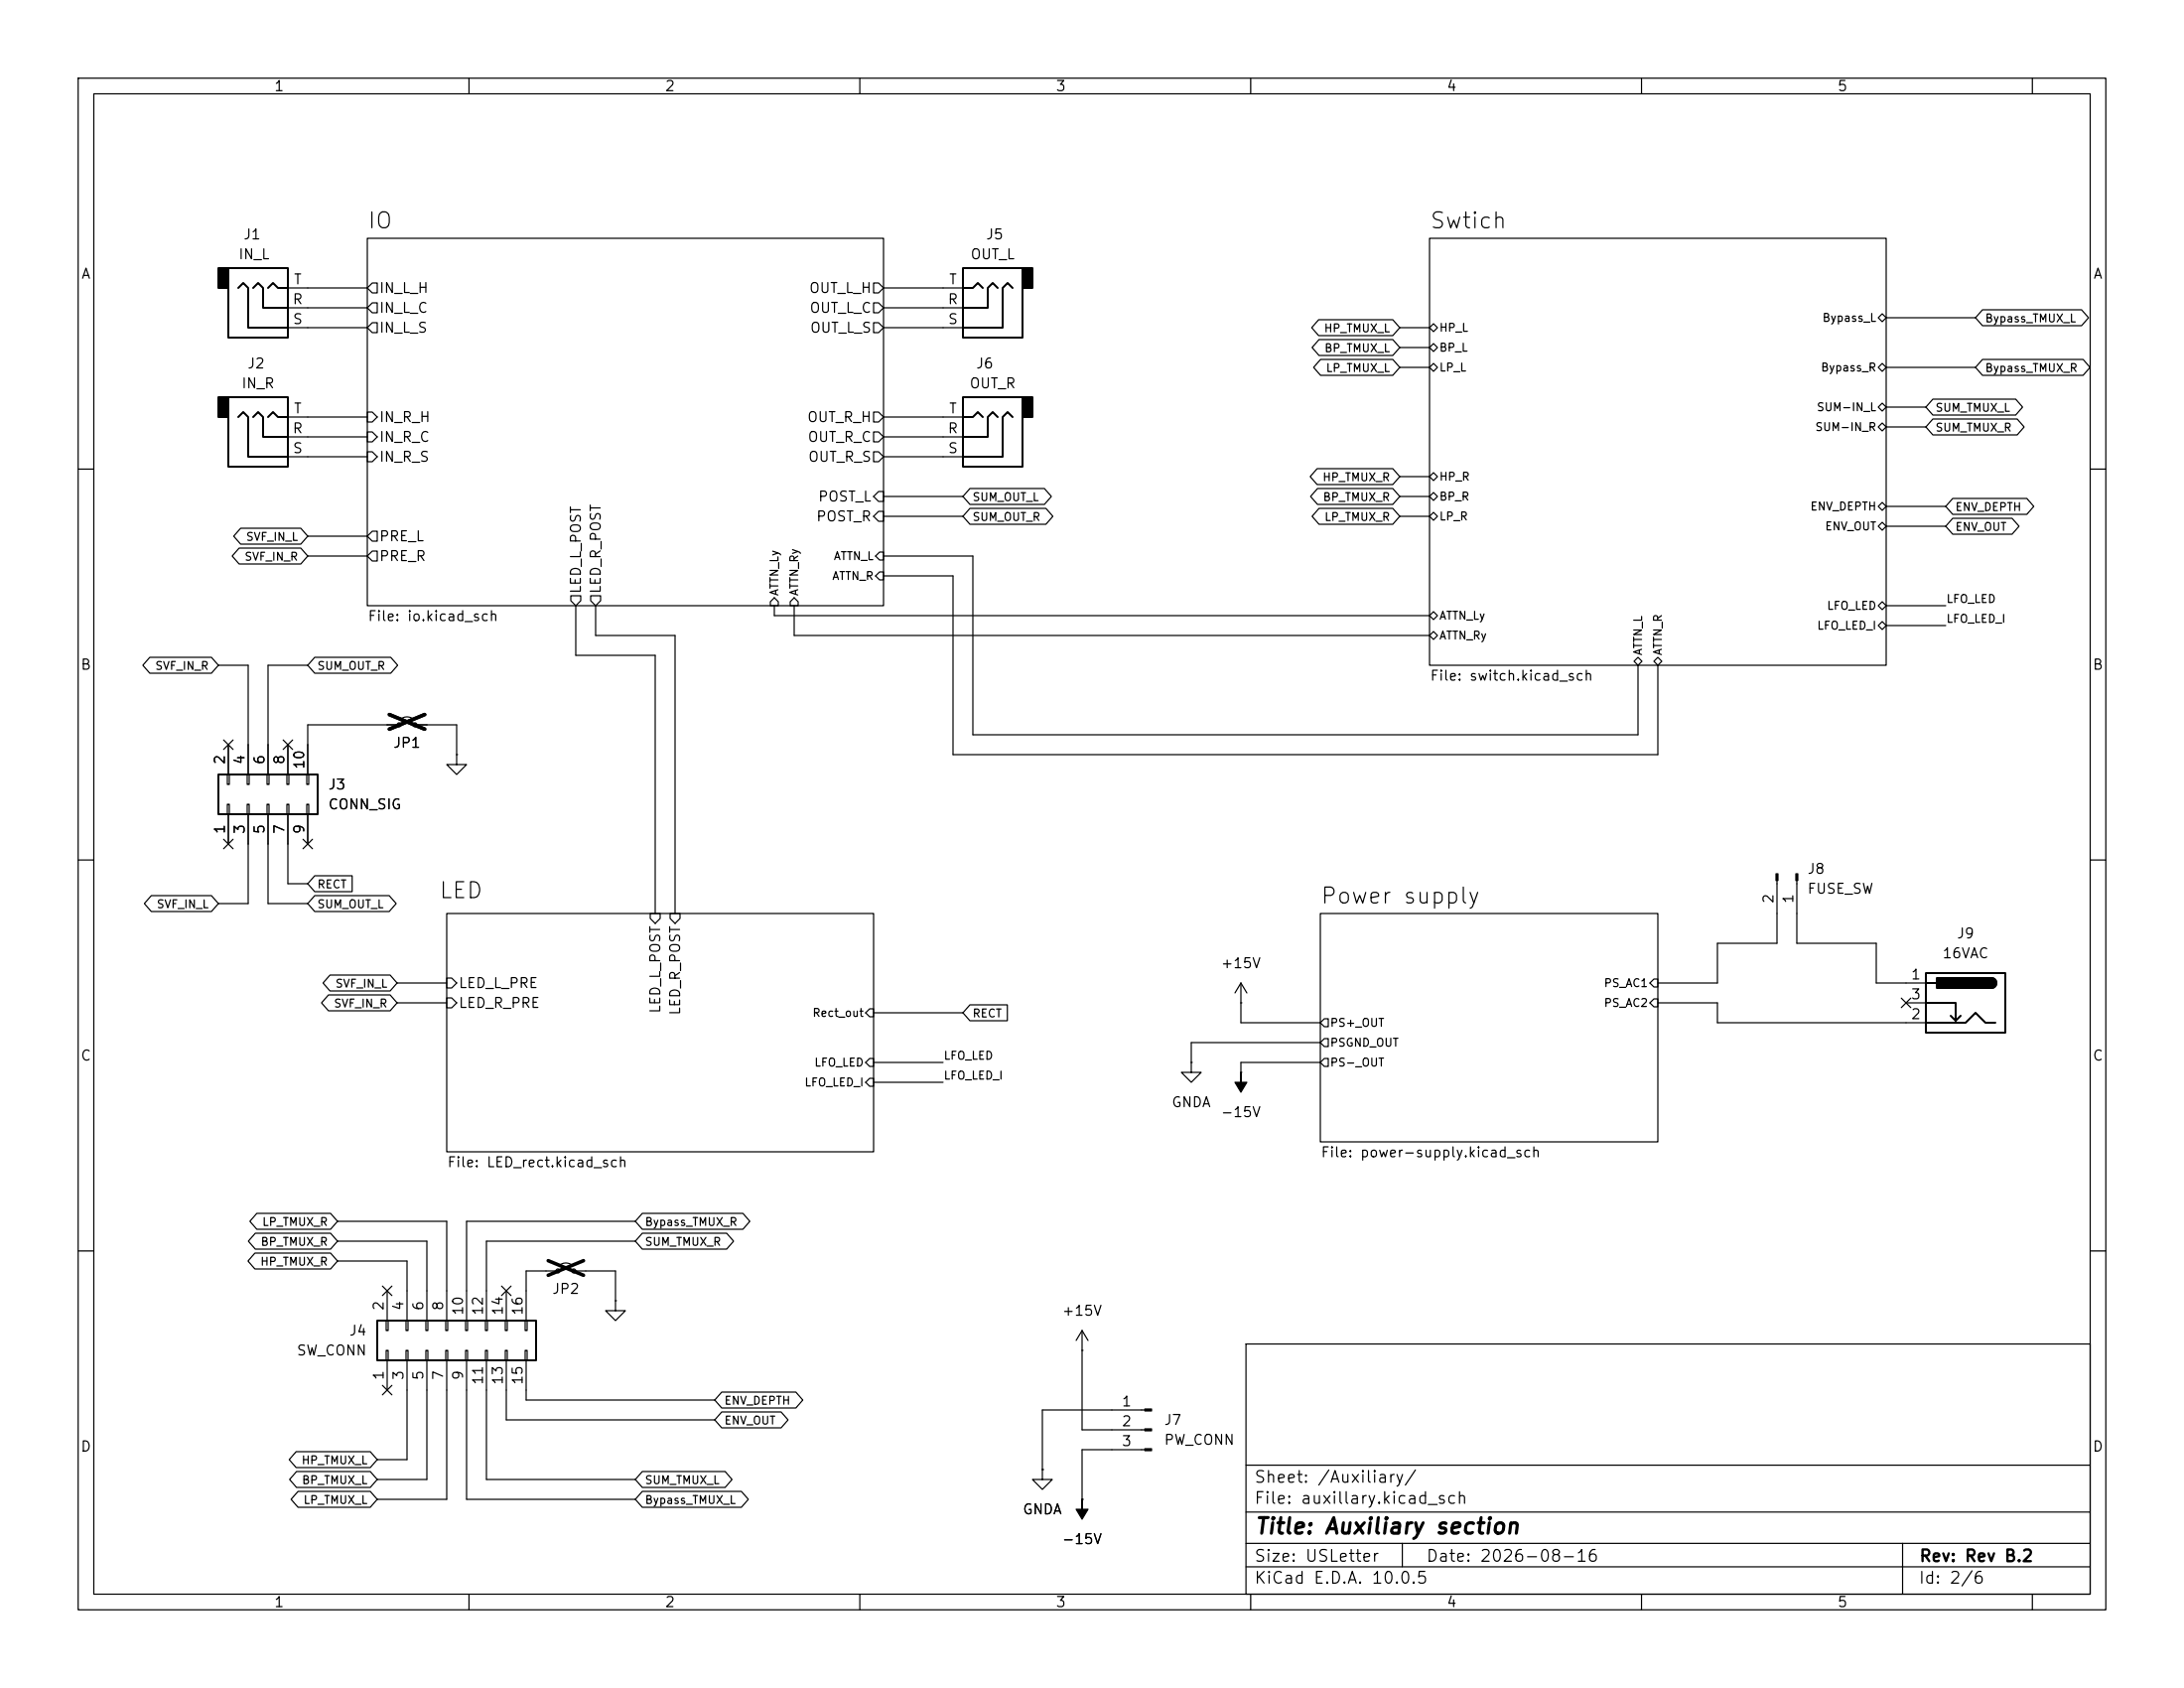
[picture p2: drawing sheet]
<svg xmlns="http://www.w3.org/2000/svg" width="279mm" height="216mm" viewBox="0 0 279 216" stroke-linecap="round" stroke-linejoin="round" font-family="sans-serif">
<g fill="none" stroke="#000" stroke-width=".15">
<path d="M10 10h259.4v195.9h-259.4zM12 12h255.4v191.9h-255.4zM60 10v2M110 10v2M160 10v2M210 10v2M260 10v2M36.8 39.4h10.2M36.8 36.8h10.2M47 30.5h66v47h-66zM47 39.4l.6-.7h.7v1.3h-.7zM47 36.8l.6-.6h.7v1.3h-.7z"/>
<path d="M111.8 38.7h.6l.6 .7-.6 .6h-.6zM111.8 36.2h.6l.6 .6-.6 .7h-.6zM113 39.4h10.2M113 36.8h10.2M182.9 30.5h58.4v54.6h-58.4zM253.6 39.6h12.7l.9 1-.9 1.1h-12.7l-.9-1.1zM36.8 41.9h10.2M36.8 55.9h10.2M36.8 58.4h10.2M36.8 53.3h10.2M47 41.9l.6-.6h.7v1.2h-.7zM47 55.2h.6l.7 .7-.7 .6h-.6z"/>
<path d="M47 52.7h.6l.7 .6-.7 .7h-.6zM47 57.8h.6l.7 .6-.7 .7h-.6zM111.8 41.3h.6l.6 .6-.6 .6h-.6zM111.8 55.2h.6l.6 .7-.6 .6h-.6zM111.8 52.7h.6l.6 .6-.6 .7h-.6zM111.8 57.8h.6l.6 .6-.6 .7h-.6zM113 41.9h10.2M113 55.9h10.2M113 58.4h10.2M113 53.3h10.2M168.5 59.9h9.7l.9 1.1-.9 1h-9.7l-.9-1zM168.7 40.9h9.5l.9 1-.9 1h-9.5l-.9-1z"/>
<path d="M168.7 43.4h9.5l.9 1.1-.9 1h-9.5l-.8-1zM168.9 46h9.3l.9 1-.9 1h-9.3l-.9-1zM179.1 41.9h3.8M179.1 47h3.8M179.1 44.5h3.8M182.9 44.5l.5-.6 .5 .6-.5 .5zM182.9 41.9l.5-.5 .5 .5-.5 .5zM182.9 47l.5-.5 .5 .5-.5 .5zM240.3 40.6l.5-.5 .5 .5-.5 .5zM240.3 52.1l.5-.5 .5 .5-.5 .5zM240.3 54.6l.5-.5 .5 .5-.5 .5zM240.8 46.5l.5 .5-.5 .5-.5-.5z"/>
<path d="M241.3 47h11.4M241.3 54.6h5.1M241.3 52.1h5.1M241.3 40.6h11.4M247.3 53.6h10.8l.8 1-.8 1h-10.8l-.9-1zM247.3 51.1h10.6l.9 1-.9 1h-10.6l-.9-1zM253.6 46h12.9l.9 1-.9 1h-12.9l-.9-1zM10 60h2M30.6 70.1h7.9l.9 1-.9 1h-7.9l-.9-1zM30.8 67.6h7.7l.9 1-.9 1h-7.7l-.9-1zM39.4 71.1h7.6M39.4 68.6h7.6"/>
<path d="M47 68.6l.6-.7h.7v1.3h-.7zM47 71.1l.6-.6h.7v1.3h-.7zM73 76.2h1.3v.6l-.6 .7-.7-.7zM73.7 77.5v6.3h10.1v33M75.6 76.2h1.2v.6l-.6 .7-.6-.7zM76.2 77.5v3.8h10.2v35.5M98.6 77l.5-.5 .5 .5v.5h-1zM99.1 77.5v1.2h83.8M101.6 76.5l.5 .5v.5h-1v-.5zM101.6 77.5v3.8h81.3M111.8 66l.6-.6h.6v1.3h-.6zM112.4 62.9h.6v1.2h-.6l-.6-.6z"/>
<path d="M112.5 70.6h.5v1h-.5l-.5-.5zM112.5 73.2h.5v1h-.5l-.5-.5zM113 66h10.2M113 63.5h10.2M113 71.1h11.5v22.9h85v-8.9M113 73.7h8.9v22.8h90.2v-11.4M124.1 62.5h9.5l.9 1-.9 1h-9.5l-.9-1zM124.1 65h9.7l.9 1-.9 1.1h-9.7l-.9-1.1zM168.6 62.5h9.6l.9 1-.9 1h-9.6l-.9-1zM168.7 65h9.5l.9 1-.9 1.1h-9.5l-.8-1.1zM179.1 66h3.8M179.1 63.5h3.8"/>
<path d="M179.1 61h3.8M182.9 78.7l.5-.5 .5 .5-.5 .5zM182.9 63.5l.5-.5 .5 .5-.5 .5zM182.9 61l.5-.5 .5 .5-.5 .5zM182.9 66l.5-.5 .5 .5-.5 .5zM240.3 77.5l.5-.5 .5 .5-.5 .5zM240.3 64.8l.5-.5 .5 .5-.5 .5zM240.3 67.3l.5-.5 .5 .5-.5 .5zM241.3 77.5h7.6M241.3 64.8h7.6M241.3 67.3h7.6M249.8 63.8h9.5l.9 1-.9 1h-9.5l-.9-1z"/>
<path d="M249.8 66.3h7.6l.9 1-.9 1h-7.6l-.9-1zM267.4 60h2M19.2 84.1h7.9l.8 1-.8 1h-7.9l-.9-1zM27.9 85.1h3.8v14M28.6 94.6l1.2 1.3M29.1 99.1h.2v1.2h-.2zM29.2 95.3v3.8M29.8 94.6l-1.2 1.3M31.6 99.1h.3v1.2h-.3zM34.2 99.1h.2v1.2h-.2zM36.2 94.6l1.2 1.3M36.7 99.1h.3v1.2h-.3z"/>
<path d="M36.8 95.3v3.8M37.4 94.6l-1.2 1.3M39.2 99.1h.3v1.2h-.3zM39.4 85.1h-5.1v14M40.3 84.1h9.7l.9 1-.9 1h-9.7l-.9-1zM50.8 92.7h-11.4v6.4M51.3 91.9l.4-.1 .4-.1 .7 .2M53.3 92.7h5.1v3.8M58.4 96.5v1.3h1.3l-1.3 1.3-1.3-1.3h1.3M58.4 96.5h.1M182.9 81.3l.5-.5 .5 .5-.5 .5zM209 84.6l.5-.5 .6 .5-.6 .5z"/>
<path d="M211.6 84.6l.5-.5 .5 .5-.5 .5zM240.3 80l.5-.5 .5 .5-.5 .5zM241.3 80h7.6M10 110h2M19.4 114.6h7.7l.8 1-.8 1h-7.7l-.9-1zM28.6 107.3l1.2 1.3M29.1 102.9h.2v1.2h-.2zM29.2 104.1v3.9M29.8 107.3l-1.2 1.3M31.6 102.9h.3v1.2h-.3zM31.7 104.1v11.5h-3.8M34.2 102.9h.2v1.2h-.2z"/>
<path d="M34.3 104.1v11.5h5.1M36.7 102.9h.3v1.2h-.3zM36.8 104.1v8.9h2.6M38.8 107.3l1.2 1.3M39.2 102.9h.3v1.2h-.3zM39.4 104.1v3.9M40 107.3l-1.2 1.3M40.3 112h4.8v2h-4.8l-.9-1zM40.3 114.6h9.5l.9 1-.9 1h-9.5l-.9-1zM57.1 116.8h54.7v30.5h-54.7zM83.2 116.8h1.3v.7l-.7 .6-.6-.6zM85.7 116.8h1.3v.7l-.6 .6-.7-.6z"/>
<path d="M168.9 116.8h43.2v29.3h-43.2zM227.3 112.6v8.1h-7.6v5h-7.6M229.9 112.6v8.1h10.1v5h6.4M267.4 110h2M42 127.3h7.9l.9 1-.9 1h-7.9l-.9-1zM42.2 124.7h7.7l.9 1-.9 1h-7.7l-.9-1zM50.8 125.7h6.3M50.8 128.3h6.3M57.1 125.1h.7l.6 .6-.6 .7h-.7zM57.1 127.6h.7l.6 .7-.6 .6h-.7zM111.3 129h.5v1h-.5l-.6-.5zM111.3 135.4h.5v1h-.5l-.6-.5z"/>
<path d="M111.3 137.9h.5v1h-.5l-.6-.5zM111.8 135.9h8.8M111.8 138.4h8.8M111.8 129.5h11.4M124.1 128.5h4.8v2.1h-4.8l-.9-1.1zM152.4 135.9v1.3h1.3l-1.3 1.2-1.3-1.2h1.3M152.4 135.9h.1M158.7 137.2h.1M158.7 128.3h.1M158.7 125.7l-.7 1.3M158.7 125.7l.8 1.3M158.7 125.7v5.1h10.2"/>
<path d="M168.9 135.9h-10.2v1.3M168.9 133.4h-16.5v2.5M169.4 130.3h.5v1h-.5l-.5-.5zM169.4 135.4h.5v1h-.5l-.5-.5zM169.4 132.8h.5v1.1h-.5l-.5-.5zM211.6 125.2h.5v1h-.5l-.5-.5zM211.6 127.8h.5v1h-.5l-.5-.5zM212.1 128.3h7.6v2.5h26.7M243.2 127.7l1.2 1.2M243.8 128.3h2.6M244.4 127.7l-1.2 1.2M32.7 157.7h9.6l.9 1.1-.9 1h-9.6l-.9-1z"/>
<path d="M32.9 155.2h9.4l.9 1-.9 1h-9.4l-.9-1zM43.2 158.8h11.4v10.1M43.2 156.2h13.9v12.7M81.3 156.2h-21.6v12.7M81.3 158.8h-19.1v10.1M82.2 157.7h10.8l.8 1.1-.8 1h-10.8l-.9-1zM82.2 155.2h12.8l.9 1-.9 1h-12.8l-.9-1zM10 160h2M32.6 160.3h9.7l.9 1-.9 1h-9.7l-.9-1zM43.2 161.3h8.9v7.6M48.9 177.2l1.2 1.2M48.9 164.5l1.2 1.2"/>
<path d="M49.4 172.7h.3v1.3h-.3zM49.4 168.9h.3v1.3h-.3zM49.5 165.1v3.8M49.5 174v3.8M50.1 177.2l-1.2 1.2M50.1 164.5l-1.2 1.2M51.9 172.7h.3v1.3h-.3zM51.9 168.9h.3v1.3h-.3zM52.1 174v12.7h-3.8M54.5 172.7h.2v1.3h-.2zM54.5 168.9h.2v1.3h-.2zM54.6 174v15.2h-6.3"/>
<path d="M57 172.7h.3v1.3h-.3zM57 168.9h.3v1.3h-.3zM57.1 174v17.8h-8.8M59.6 172.7h.2v1.3h-.2zM59.6 168.9h.2v1.3h-.2zM59.7 174v17.8h21.6M62.1 172.7h.3v1.3h-.3zM62.1 168.9h.3v1.3h-.3zM62.2 174v15.2h19.1M64.2 164.5l1.2 1.2M64.6 172.7h.3v1.3h-.3zM64.6 168.9h.3v1.3h-.3z"/>
<path d="M64.8 165.1v3.8M64.8 174v7.6h26.6M65.4 164.5l-1.2 1.2M67.2 172.7h.2v1.3h-.2zM67.2 168.9h.2v1.3h-.2zM67.3 174v5.1h24.1M71.1 162.6h-3.8v6.3M71.6 161.8l.4-.2 .4-.1 .8 .3M73.7 162.6h5v3.8M78.7 166.4v1.2h1.3l-1.3 1.3-1.2-1.3h1.2M78.7 166.4h.1M92.3 178.1h9.5l.9 1-.9 1h-9.5l-.9-1z"/>
<path d="M138.4 172.7h.1M138.4 170.2l-.7 1.3M138.4 170.2l.8 1.3M138.4 170.2v12.7h8.1M159.4 171.9h108v32h-108zM267.4 160h2M37.9 185.7h9.5l.9 1-.9 1h-9.5l-.9-1zM37.9 188.2h9.5l.9 1-.9 1h-9.5l-.9-1zM38.1 190.8h9.3l.9 1-.9 1h-9.3l-.9-1zM82.2 190.8h12.6l.9 1-.9 1h-12.6l-.9-1zM82.2 188.2h10.6l.9 1-.9 1h-10.6l-.9-1zM92.3 180.6h7.6l.9 1-.9 1h-7.6l-.9-1z"/>
<path d="M133.3 188v1.2h1.3l-1.3 1.3-1.2-1.3h1.2M133.3 188h.1M138.4 191.8h.1M146.5 185.4h-8.1v6.4M146.5 180.3h-13.2v7.7M159.4 197.4h108M159.4 193.4h108M159.4 187.4h108M179.4 197.4v3M243.4 197.4v6.5M60 203.9v2M110 203.9v2"/>
<path d="M159.4 200.4h108M160 203.9v2M210 203.9v2M260 203.9v2"/>
<circle cx="51.1" cy="92.7" r=".25"/>
<circle cx="53.1" cy="92.7" r=".25"/>
<circle cx="71.4" cy="162.6" r=".25"/>
<circle cx="73.4" cy="162.6" r=".25"/>
</g>
<path d="M227.2 111.8h.3v.8h-.3zM229.7 111.8h.3v.8h-.3zM158.7 137.2v1.2h.8l-.8 1.3-.7-1.3h.7zM138.4 191.8v1.2h.8l-.8 1.3-.7-1.3h.7zM146.5 180.2h.8v.3h-.8zM146.5 182.8h.8v.2h-.8zM146.5 185.3h.8v.2h-.8z" fill="#000" stroke="#000" stroke-width=".15"/>
<g fill="none" stroke="#000" stroke-width=".25">
<path d="M29.2 34.3h7.6v8.9h-7.6zM30.5 36.8l.6-.6 .6 .6v5.1h5.1M32.4 36.8l.6-.6 .7 .6v2.6h3.1M34.3 36.8l.6-.6 .7 .6h1.2M123.2 34.3h7.6v8.9h-7.6zM123.2 36.8h1.3l.6-.6 .6 .6M127.6 36.8l-.6-.6-.6 .6v2.6h-3.2M129.5 36.8l-.6-.6-.6 .6v5.1h-5.1M29.2 50.8h7.6v8.9h-7.6zM30.5 53.3l.6-.6 .6 .6v5.1h5.1M32.4 53.3l.6-.6 .7 .6v2.6h3.1M34.3 53.3l.6-.6 .7 .6h1.2"/>
<path d="M123.2 50.8h7.6v8.9h-7.6zM123.2 53.3h1.3l.6-.6 .6 .6M127.6 53.3l-.6-.6-.6 .6v2.6h-3.2M129.5 53.3l-.6-.6-.6 .6v5.1h-5.1M27.9 99.1h12.7v5h-12.7zM246.4 124.5h10.1v7.6h-10.1zM246.4 130.8h5.1l1.2-1.3 1.3 1.3h1.3M246.4 128.3h3.8v2.3l.6-.7M246.4 125.7h1.2M249.6 129.9l.6 .7M254.8 125.1a.64 .64 0 0 1 .6 .6 .64 .64 0 0 1-.6 .7M48.3 168.9h20.3v5.1h-20.3z"/>
</g>
<path d="M49.8 91.4l4.5 1.9M54.3 91.4l-4.5 1.9M70.1 161.2l4.6 1.9M74.7 161.2l-4.6 1.9" fill="none" stroke="#000" stroke-width=".46"/>
<path d="M27.9 34.3h1.3v2.5h-1.3zM130.8 34.3h1.3v2.5h-1.3zM27.9 50.8h1.3v2.5h-1.3zM130.8 50.8h1.3v2.5h-1.3zM247.8 125.1h7v1.3h-7zM254.8 125.1a.64 .64 0 0 1 .6 .6 .64 .64 0 0 1-.6 .7z" fill="#000" stroke="#000" stroke-width=".25"/>
<g font-size="2">
<text x="46.9" y="29.7">IO</text>
<text x="182.8" y="29.7">Swtich</text>
<text x="56" y="115.4">LED</text>
<text x="168.8" y="116.1">Power supply</text>
<text x="160.4" y="196.7">Title: Auxiliary section</text>
</g>
<g font-size="1.5">
<text x="160.4" y="190">Sheet: /Auxiliary/</text>
<text x="160.4" y="192.7">File: auxillary.kicad_sch</text>
<text x="160.4" y="202.9">KiCad E.D.A. 10.0.5</text>
<text x="160.4" y="200.1">Size: USLetter</text>
<text x="182.4" y="200.1">Date: 2026-08-16</text>
<text x="245.4" y="202.9">Id: 2/6</text>
<text x="245.4" y="200.1">Rev: Rev B.2</text>
</g>
<g font-size="1.3">
<text x="35" y="12">1</text>
<text x="85" y="12">2</text>
<text x="135" y="12">3</text>
<text x="185" y="12">4</text>
<text x="235" y="12">5</text>
<text x="10.3" y="36">A</text>
<text x="30.4" y="33.5">IN_L</text>
<text x="31" y="30.9">J1</text>
<text x="124.1" y="33.5">OUT_L</text>
<text x="126" y="30.9">J5</text>
<text x="267.7" y="36">A</text>
<text x="37.3" y="39.2">R</text>
<text x="37.4" y="41.8">S</text>
<text x="37.5" y="36.7">T</text>
<text x="48.4" y="40.3">IN_L_C</text>
<text x="48.4" y="37.8">IN_L_H</text>
<text x="103.4" y="37.8">OUT_L_H</text>
<text x="103.5" y="40.3">OUT_L_C</text>
<text x="121.2" y="39.2">R</text>
<text x="121.2" y="41.8">S</text>
<text x="121.3" y="36.7">T</text>
<text x="31.6" y="47.4">J2</text>
<text x="48.4" y="42.9">IN_L_S</text>
<text x="103.5" y="42.9">OUT_L_S</text>
<text x="124.8" y="47.4">J6</text>
<text x="30.8" y="50">IN_R</text>
<text x="37.5" y="53.2">T</text>
<text x="121.3" y="53.2">T</text>
<text x="123.9" y="50">OUT_R</text>
<text x="37.3" y="55.7">R</text>
<text x="37.4" y="58.3">S</text>
<text x="48.4" y="56.8">IN_R_C</text>
<text x="48.4" y="54.3">IN_R_H</text>
<text x="48.4" y="59.4">IN_R_S</text>
<text x="103.2" y="54.3">OUT_R_H</text>
<text x="103.2" y="56.8">OUT_R_C</text>
<text x="103.3" y="59.4">OUT_R_S</text>
<text x="121.2" y="55.7">R</text>
<text x="121.2" y="58.3">S</text>
<text x="104.6" y="64.5">POST_L</text>
<text x="48.4" y="69.5">PRE_L</text>
<text x="104.3" y="67">POST_R</text>
<text x="48.4" y="72.1">PRE_R</text>
<text x="74.6" y="76" transform="rotate(-90 74.6 76)">LED_L_POST</text>
<text x="77.2" y="76" transform="rotate(-90 77.2 76)">LED_R_POST</text>
<text x="47" y="79.8">File: io.kicad_sch</text>
<text x="10.2" y="86">B</text>
<text x="182.9" y="87.4">File: switch.kicad_sch</text>
<text x="267.6" y="86">B</text>
<text x="50.2" y="96">JP1</text>
<text x="29.1" y="97.9" transform="rotate(-90 29.1 97.9)">2</text>
<text x="31.6" y="97.9" transform="rotate(-90 31.6 97.9)">4</text>
<text x="34.2" y="97.9" transform="rotate(-90 34.2 97.9)">6</text>
<text x="36.7" y="97.9" transform="rotate(-90 36.7 97.9)">8</text>
<text x="39.2" y="98.5" transform="rotate(-90 39.2 98.5)">10</text>
<text x="41.9" y="101.3">J3</text>
<text x="29.1" y="106.8" transform="rotate(-90 29.1 106.8)">1</text>
<text x="31.6" y="106.8" transform="rotate(-90 31.6 106.8)">3</text>
<text x="34.2" y="106.8" transform="rotate(-90 34.2 106.8)">5</text>
<text x="36.7" y="106.8" transform="rotate(-90 36.7 106.8)">7</text>
<text x="39.2" y="106.8" transform="rotate(-90 39.2 106.8)">9</text>
<text x="41.9" y="103.8">CONN_SIG</text>
<text x="231.1" y="112.1">J8</text>
<text x="227.2" y="115.7" transform="rotate(-90 227.2 115.7)">2</text>
<text x="229.7" y="115.7" transform="rotate(-90 229.7 115.7)">1</text>
<text x="231.1" y="114.6">FUSE_SW</text>
<text x="156.1" y="124.2">+15V</text>
<text x="244.4" y="125.6">1</text>
<text x="248.4" y="122.9">16VAC</text>
<text x="250.2" y="120.3">J9</text>
<text x="58.6" y="126.7">LED_L_PRE</text>
<text x="58.6" y="129.2">LED_R_PRE</text>
<text x="84.8" y="129.7" transform="rotate(-90 84.8 129.7)">LED_L_POST</text>
<text x="87.3" y="130" transform="rotate(-90 87.3 130)">LED_R_POST</text>
<text x="244.4" y="130.7">2</text>
<text x="244.4" y="128.1">3</text>
<text x="10.2" y="136">C</text>
<text x="267.6" y="136">C</text>
<text x="149.8" y="141.9">GNDA</text>
<text x="156.1" y="143.2">-15V</text>
<text x="57.1" y="149.6">File: LED_rect.kicad_sch</text>
<text x="168.9" y="148.3">File: power-supply.kicad_sch</text>
<text x="49.4" y="167.7" transform="rotate(-90 49.4 167.7)">2</text>
<text x="51.9" y="167.7" transform="rotate(-90 51.9 167.7)">4</text>
<text x="54.5" y="167.7" transform="rotate(-90 54.5 167.7)">6</text>
<text x="57" y="167.7" transform="rotate(-90 57 167.7)">8</text>
<text x="70.5" y="165.8">JP2</text>
<text x="37.9" y="173.7">SW_CONN</text>
<text x="44.6" y="171.1">J4</text>
<text x="59.6" y="168.3" transform="rotate(-90 59.6 168.3)">10</text>
<text x="62.1" y="168.3" transform="rotate(-90 62.1 168.3)">12</text>
<text x="64.6" y="168.3" transform="rotate(-90 64.6 168.3)">14</text>
<text x="67.2" y="168.3" transform="rotate(-90 67.2 168.3)">16</text>
<text x="135.8" y="168.6">+15V</text>
<text x="49.4" y="176.6" transform="rotate(-90 49.4 176.6)">1</text>
<text x="51.9" y="176.6" transform="rotate(-90 51.9 176.6)">3</text>
<text x="54.5" y="176.6" transform="rotate(-90 54.5 176.6)">5</text>
<text x="57" y="176.6" transform="rotate(-90 57 176.6)">7</text>
<text x="59.6" y="176.6" transform="rotate(-90 59.6 176.6)">9</text>
<text x="62.1" y="177.2" transform="rotate(-90 62.1 177.2)">11</text>
<text x="64.6" y="177.2" transform="rotate(-90 64.6 177.2)">13</text>
<text x="67.2" y="177.2" transform="rotate(-90 67.2 177.2)">15</text>
<text x="10.2" y="186">D</text>
<text x="143.4" y="180.2">1</text>
<text x="143.4" y="182.7">2</text>
<text x="143.4" y="185.3">3</text>
<text x="148.8" y="182.6">J7</text>
<text x="148.8" y="185.1">PW_CONN</text>
<text x="267.6" y="186">D</text>
<text x="130.7" y="194">GNDA</text>
<text x="135.8" y="197.8">-15V</text>
<text x="35" y="205.9">1</text>
<text x="85" y="205.9">2</text>
<text x="135" y="205.9">3</text>
<text x="185" y="205.9">4</text>
<text x="235" y="205.9">5</text>
</g>
<g font-size="1">
<text x="233.1" y="41.4">Bypass_L</text>
<text x="253.9" y="41.5">Bypass_TMUX_L</text>
<text x="169.3" y="42.8">HP_TMUX_L</text>
<text x="169.4" y="45.3">BP_TMUX_L</text>
<text x="169.5" y="47.8">LP_TMUX_L</text>
<text x="184" y="45.2">BP_L</text>
<text x="184" y="42.7">HP_L</text>
<text x="184" y="47.8">LP_L</text>
<text x="232.9" y="47.8">Bypass_R</text>
<text x="253.9" y="47.8">Bypass_TMUX_R</text>
<text x="232.3" y="52.8">SUM-IN_L</text>
<text x="247.5" y="52.9">SUM_TMUX_L</text>
<text x="232.1" y="55.4">SUM-IN_R</text>
<text x="247.5" y="55.5">SUM_TMUX_R</text>
<text x="124.3" y="64.3">SUM_OUT_L</text>
<text x="169.1" y="61.8">HP_TMUX_R</text>
<text x="169.2" y="64.3">BP_TMUX_R</text>
<text x="184" y="64.3">BP_R</text>
<text x="184" y="61.7">HP_R</text>
<text x="231.5" y="65.5">ENV_DEPTH</text>
<text x="250.1" y="65.6">ENV_DEPTH</text>
<text x="31.2" y="72">SVF_IN_R</text>
<text x="31.4" y="69.4">SVF_IN_L</text>
<text x="106.6" y="71.9">ATTN_L</text>
<text x="124.3" y="66.9">SUM_OUT_R</text>
<text x="169.4" y="66.9">LP_TMUX_R</text>
<text x="184" y="66.8">LP_R</text>
<text x="233.4" y="68.1">ENV_OUT</text>
<text x="250.1" y="68.2">ENV_OUT</text>
<text x="99.8" y="76.3" transform="rotate(-90 99.8 76.3)">ATTN_Ly</text>
<text x="102.4" y="76.3" transform="rotate(-90 102.4 76.3)">ATTN_Ry</text>
<text x="106.4" y="74.4">ATTN_R</text>
<text x="248.9" y="77.4">LFO_LED</text>
<text x="184" y="79.5">ATTN_Ly</text>
<text x="184" y="82">ATTN_Ry</text>
<text x="210.3" y="83.9" transform="rotate(-90 210.3 83.9)">ATTN_L</text>
<text x="212.9" y="83.9" transform="rotate(-90 212.9 83.9)">ATTN_R</text>
<text x="232.4" y="80.8">LFO_LED_I</text>
<text x="233.6" y="78.2">LFO_LED</text>
<text x="248.9" y="79.9">LFO_LED_I</text>
<text x="19.8" y="85.9">SVF_IN_R</text>
<text x="40.5" y="85.9">SUM_OUT_R</text>
<text x="40.5" y="113.9">RECT</text>
<text x="20" y="116.4">SVF_IN_L</text>
<text x="40.5" y="116.4">SUM_OUT_L</text>
<text x="42.6" y="129.1">SVF_IN_R</text>
<text x="42.8" y="126.6">SVF_IN_L</text>
<text x="103.9" y="130.3">Rect_out</text>
<text x="124.3" y="130.4">RECT</text>
<text x="170.1" y="131.6">PS+_OUT</text>
<text x="205.1" y="126.5">PS_AC1</text>
<text x="205.1" y="129">PS_AC2</text>
<text x="104.1" y="136.7">LFO_LED</text>
<text x="120.6" y="135.8">LFO_LED</text>
<text x="170.1" y="136.7">PS-_OUT</text>
<text x="170.1" y="134.1">PSGND_OUT</text>
<text x="102.8" y="139.2">LFO_LED_I</text>
<text x="120.6" y="138.3">LFO_LED_I</text>
<text x="33.3" y="159.6">BP_TMUX_R</text>
<text x="33.5" y="157.1">LP_TMUX_R</text>
<text x="82.4" y="159.6">SUM_TMUX_R</text>
<text x="82.4" y="157.1">Bypass_TMUX_R</text>
<text x="33.2" y="162.1">HP_TMUX_R</text>
<text x="92.6" y="179.9">ENV_DEPTH</text>
<text x="92.6" y="182.5">ENV_OUT</text>
<text x="38.5" y="187.5">HP_TMUX_L</text>
<text x="38.5" y="190.1">BP_TMUX_L</text>
<text x="82.4" y="190.1">SUM_TMUX_L</text>
<text x="38.7" y="192.6">LP_TMUX_L</text>
<text x="82.4" y="192.6">Bypass_TMUX_L</text>
</g>
</svg>
